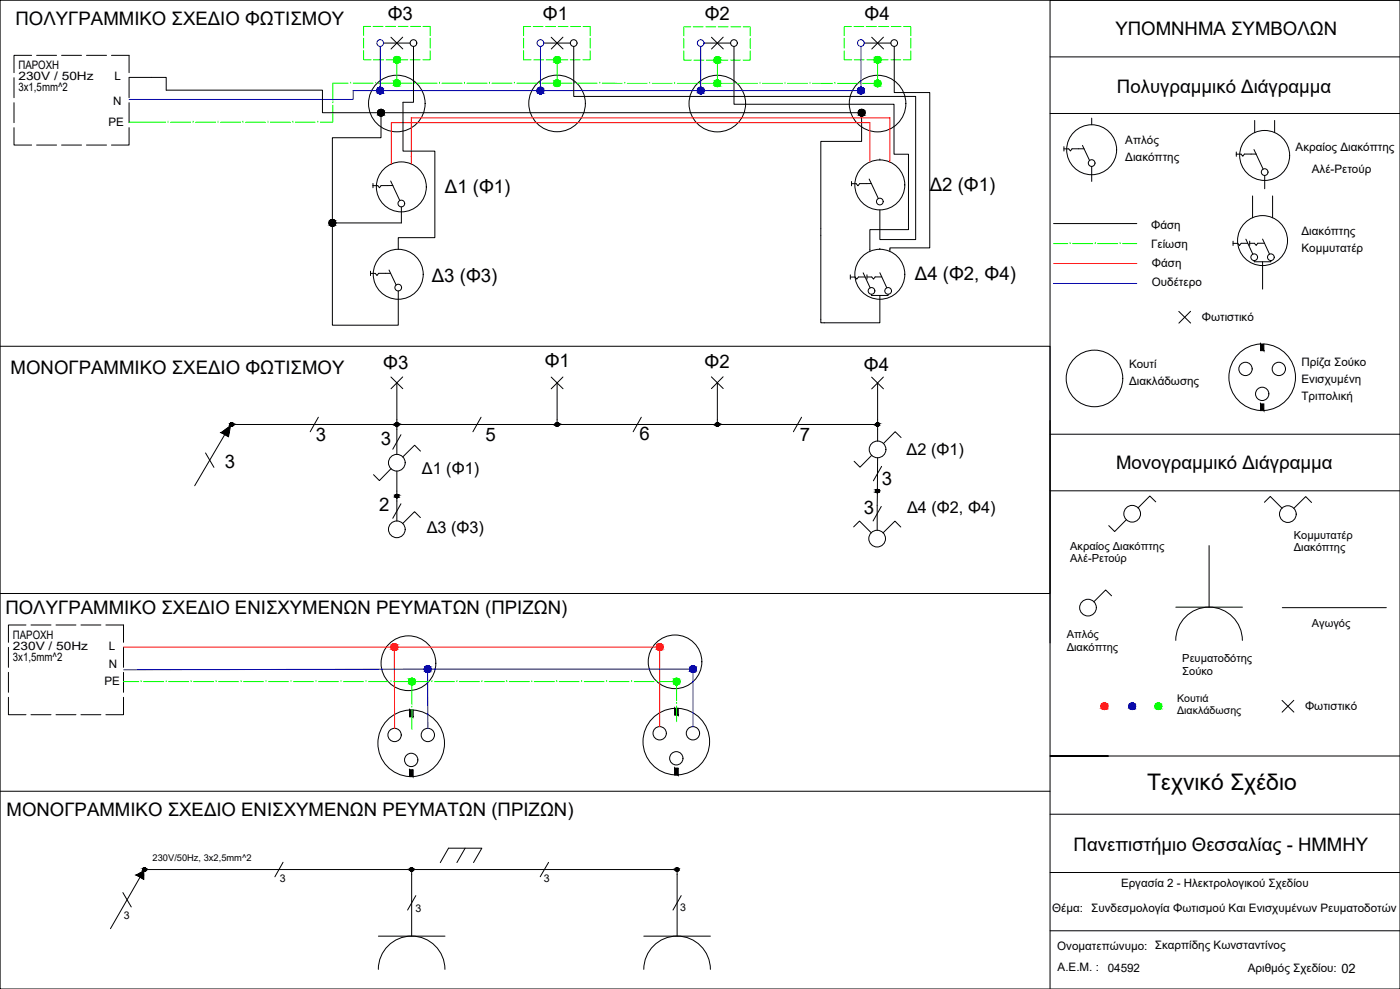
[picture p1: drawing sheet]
<svg xmlns="http://www.w3.org/2000/svg" width="841mm" height="594mm" viewBox="0 0 841 594" stroke-linecap="round" stroke-linejoin="round" font-family="sans-serif">
<!-- layer: 0 -->
<g fill="none" stroke="#000" stroke-width=".6">
<path d="M0 0h841v594h-841zM841 0h-210v594M19 33h-11v11M22 33h12M37 33h12M52 33h12M67 33h11v11M230 26h16M235 22l7 7M242 22l-7 7M248 28v33h-6v30h19v52h-22v7M327 26h16"/>
<path d="M331 22l7 7M338 22l-7 7M345 28v30h205v86h-21v-18M423 26h16M427 22l7 7M434 22l-7 7M441 28v35h96v30h9v45h-23v13M519 26h16M524 22l7 7M531 22l-7 7M537 28v28h22v93h-24v2M631 34h210"/>
<path d="M8 47v12M78 46h22v8h94v14h33M78 47v12M8 77v10h11M8 62v12M78 77v10h-11M78 62v12M229 70v13h-29v49M231 68h285M518 70v15h-25v109h36v-17M631 68h210M656 71v4"/>
<path d="M754 72v8M766 72v8M22 87h12M37 87h12M52 87h12M529 96h.1M639 88v3M650 87l5 9M651 89h-7l-1 2-1-2h-3M656 100v9M743 91v3M753 90l2 3"/>
<path d="M755 93h-7l-1 1-1-1h-3M755 93l4 9M224 110v3M235 109l1 2M236 111h-7l-1 2-1-1h-3M236 111l4 9M512 109v3M522 108l1 2M523 110h-7l-1 2-1-2h-2M523 110l5 9M752 118v13M760 105v8"/>
<path d="M764 118v13M200 136v59h39v-20M241 124v10h-39M633 134h50M529 150h.1M741 145v2M748 144l5 9M750 146h-4l-1 1-1-1h-3M751 145v2M753 157h10M758 144l5 9M758 157v17"/>
<path d="M760 146h-4l-1 1-1-1h-3M223 163v3M234 162l4 9M235 164h-8l-1 1-1-1h-2M511 165v3M519 164l4 9M520 166h-4l-1 2-1-2h-3M521 165v3M524 177h10M529 164l4 9M530 166h-4l-1 2-1-2h-3M708 187l7 7"/>
<path d="M715 187l-7 7M0 208h631v149h-631M757 207a20 20 0 0 0-19 20 20 20 0 0 0 19 20M759 207a20 20 0 0 1 19 20 20 20 0 0 1-19 20M235 226l7 7M238 230v24M242 226l-7 8M331 226l7 8M335 230v24M338 226l-7 8M427 226l7 7M431 230v24"/>
<path d="M434 226l-7 7M524 227l7 7M527 230v24M531 226l-7 8M139 256l-6 4 4 2v-5M140 255h97M191 251l-5 8M238 256v17M239 255h95M289 251l-5 8M336 255h94M385 251l-5 8"/>
<path d="M432 255h94M482 251l-5 8M527 256v9M631 253v133M123 272l6 9M135 261l-18 31M241 261l-5 9M253 271l-4-4-7 7M524 274l-7 7-4-4M541 263l-3-4-7 7M631 261h210M235 282l-7 7-4-4"/>
<path d="M238 283v14M238 299v14M530 280l-5 9M631 295h210M241 303l-5 8M253 311l-4-4-7 7M513 316l3-3 7 7M527 304v15M529 304l-5 9M541 317l-3-4-7 7M677 312l-7 7-4-3M694 301l-3-3-7 7"/>
<path d="M760 302l3-4 7 7M788 302l-4-4-7 7M726 328v37M668 358l-4-4-7 7M16 375h-11v11M19 375h12M34 375h12M49 375h12M64 375h10v11M706 365h40M770 365h63M5 389v12"/>
<path d="M74 389v12M706 385a20 20 0 0 1 20-20 20 20 0 0 1 20 20M5 419v10h11M5 404v12M74 419v10h-10M74 404v12M19 429h12M34 429h12M49 429h12M246 427a20 20 0 0 0-19 19 20 20 0 0 0 19 20M246 426h2v5h-2zM248 427a20 20 0 0 1 19 19 20 20 0 0 1-19 20"/>
<path d="M405 425a20 20 0 0 0-19 20 20 20 0 0 0 19 20M405 426h2v3h-2zM407 425a20 20 0 0 1 19 20 20 20 0 0 1-19 20M770 421l7 7M777 421l-7 7M666 454h-35h210M0 475h631M246 463h2v3h-2zM405 461h2v5h-2zM631 489h210M170 518l-5 9M279 509l-5 9"/>
<path d="M284 518l5-9h-20l-5 9M330 518l-5 9M74 536l5 9M82 526l4-3v5zM84 527l-18 31M88 522h158M247 523v39M248 522h158M250 538l-5 9M407 523v39M409 538l-5 9M631 524h210"/>
<path d="M631 559h210M227 562h40M387 562h40M227 582a20 20 0 0 1 20-20 20 20 0 0 1 20 20M387 582a20 20 0 0 1 20-20 20 20 0 0 1 20 20"/>
<circle cx="248" cy="26" r="2"/>
<circle cx="345" cy="26" r="2"/>
<circle cx="441" cy="26" r="2"/>
<circle cx="537" cy="26" r="2"/>
<circle cx="229" cy="68" r="2"/>
<circle cx="238" cy="62" r="17"/>
<circle cx="335" cy="62" r="17"/>
<circle cx="431" cy="62" r="17"/>
<circle cx="518" cy="68" r="2"/>
<circle cx="527" cy="62" r="17"/>
<circle cx="656" cy="90" r="15"/>
<circle cx="656" cy="98" r="2"/>
<circle cx="760" cy="93" r="15"/>
<circle cx="241" cy="112" r="15"/>
<circle cx="529" cy="111" r="15"/>
<circle cx="760" cy="103" r="2"/>
<circle cx="200" cy="134" r="2"/>
<circle cx="241" cy="122" r="2"/>
<circle cx="529" cy="121" r="2"/>
<circle cx="753" cy="155" r="2"/>
<circle cx="758" cy="145" r="15"/>
<circle cx="763" cy="155" r="2"/>
<circle cx="239" cy="165" r="15"/>
<circle cx="239" cy="173" r="2"/>
<circle cx="524" cy="175" r="2"/>
<circle cx="529" cy="165" r="15"/>
<circle cx="534" cy="175" r="2"/>
<circle cx="657" cy="227" r="17"/>
<circle cx="748" cy="222" r="4"/>
<circle cx="758" cy="237" r="4"/>
<circle cx="768" cy="222" r="4"/>
<circle cx="139" cy="255" r="1"/>
<circle cx="238" cy="255" r="1"/>
<circle cx="335" cy="255" r="1"/>
<circle cx="431" cy="255" r="1"/>
<circle cx="527" cy="255" r="1"/>
<circle cx="238" cy="278" r="5"/>
<circle cx="527" cy="270" r="5"/>
<circle cx="238" cy="298" r="1"/>
<circle cx="527" cy="295" r="1"/>
<circle cx="238" cy="318" r="5"/>
<circle cx="680" cy="309" r="5"/>
<circle cx="774" cy="309" r="5"/>
<circle cx="527" cy="324" r="5"/>
<circle cx="654" cy="365" r="5"/>
<circle cx="245" cy="398" r="16"/>
<circle cx="406" cy="398" r="16"/>
<circle cx="237" cy="441" r="4"/>
<circle cx="247" cy="456" r="4"/>
<circle cx="257" cy="441" r="4"/>
<circle cx="396" cy="440" r="4"/>
<circle cx="406" cy="455" r="4"/>
<circle cx="416" cy="440" r="4"/>
<circle cx="87" cy="522" r="1"/>
<circle cx="247" cy="522" r="1"/>
<circle cx="407" cy="522" r="1"/>
</g>
<g fill="none" stroke="#00f" stroke-width=".6">
<path d="M228 28v24M325 28v24M421 28v24M517 28v24M226 54h-14v6h-134M230 54h93M327 54h92M423 54h92M633 170h50M255 402h-181M257 404v33M259 402h155"/>
<path d="M416 404v33"/>
<circle cx="228" cy="26" r="2"/>
<circle cx="325" cy="26" r="2"/>
<circle cx="421" cy="26" r="2"/>
<circle cx="517" cy="26" r="2"/>
<circle cx="228" cy="54" r="2"/>
<circle cx="325" cy="54" r="2"/>
<circle cx="421" cy="54" r="2"/>
<circle cx="517" cy="54" r="2"/>
<circle cx="257" cy="402" r="2"/>
<circle cx="416" cy="402" r="2"/>
<circle cx="680" cy="424" r="2"/>
</g>
<g fill="none" stroke="#0f0" stroke-width=".6">
<path d="M78 73h14M633 146h8M643 146h.1M644 146h12M658 146h.1M659 146h12M673 146h.1M674 146h9"/>
<circle cx="247" cy="409" r="2"/>
<circle cx="406" cy="409" r="2"/>
<circle cx="696" cy="424" r="2"/>
</g>
<g fill="#000" stroke="#000" stroke-width=".6">
<path d="M228 66h1zM199 132h1zM139 256h1zM238 254h1zM238 256h1zM334 254h1zM334 256h1zM430 254h1zM527 256h1zM238 299h1zM238 297h1zM527 296h1z"/>
<path d="M86 521h1zM247 521h1zM247 523h1zM406 521h1zM406 523h1z"/>
<path d="M228 66h2zM228 66h2z"/>
<path d="M228 70h1zM228 70h1z"/>
<path d="M228 66h2zM228 66h2z"/>
<path d="M228 69h2zM228 69l1 1z"/>
<path d="M228 66h2zM227 66h3z"/>
<path d="M228 69h2zM228 69h2z"/>
<path d="M227 66l4 1zM227 66l4 1z"/>
<path d="M227 69h3zM227 69h3z"/>
<path d="M227 67h4zM227 67h4z"/>
<path d="M227 69h4zM227 69h3z"/>
<path d="M227 67h4zM227 67h4z"/>
<path d="M227 68h4zM227 68l4 1z"/>
<path d="M227 67l4 1zM227 67l4 1z"/>
<path d="M227 68h4zM227 68h4z"/>
<path d="M227 68h4zM227 68h4z"/>
<path d="M517 66h1zM517 66h1z"/>
<path d="M517 66h2zM517 66h2z"/>
<path d="M517 70h1zM517 70h1z"/>
<path d="M517 66h2zM516 66h3z"/>
<path d="M517 69h2zM517 69l1 1z"/>
<path d="M516 66h3zM516 66h3z"/>
<path d="M516 69h3zM516 69h3z"/>
<path d="M516 66l3 1zM516 66l3 1z"/>
<path d="M516 69h3zM516 69h3z"/>
<path d="M516 67h4zM516 67h4z"/>
<path d="M516 69h3zM516 69h3z"/>
<path d="M516 67h4zM516 67h4z"/>
<path d="M516 68h4zM516 68l3 1z"/>
<path d="M516 67l4 1zM516 67l4 1z"/>
<path d="M516 68h4zM516 68h4z"/>
<path d="M516 68h4zM516 68h4z"/>
<path d="M199 132h2zM199 132h2z"/>
<path d="M199 136h1zM199 136h1z"/>
<path d="M199 132h2zM198 132h3z"/>
<path d="M199 136h2zM199 136h1z"/>
<path d="M198 132l3 1zM198 133h3z"/>
<path d="M198 135h3zM198 135l3 1z"/>
<path d="M198 133h3zM198 133h3z"/>
<path d="M198 135h3zM198 135h3z"/>
<path d="M198 133h4zM198 133h4z"/>
<path d="M198 135h3zM198 135h3z"/>
<path d="M198 133l4 1zM198 133l4 1z"/>
<path d="M198 135h4zM198 135h3z"/>
<path d="M198 134h4zM198 134h4z"/>
<path d="M198 134h4zM198 134h4z"/>
<path d="M198 134h4zM198 134l4 1z"/>
<path d="M757 207l2 4v-4zM757 207l2 4h-2z"/>
<path d="M133 260l6-4-1 4zM133 260l4 2 1-2z"/>
<path d="M139 254h1zM139 254h1z"/>
<path d="M139 254h1zM139 254h1z"/>
<path d="M139 254h1zM139 254h1z"/>
<path d="M139 256h1zM139 256h1z"/>
<path d="M139 254h1zM139 254h1z"/>
<path d="M139 256h1zM139 256h1z"/>
<path d="M139 254h1zM138 254h2z"/>
<path d="M139 256h1zM139 256h1z"/>
<path d="M138 254h2zM138 254h2z"/>
<path d="M138 256h2zM138 256h2z"/>
<path d="M138 254h2zM138 254h2z"/>
<path d="M138 256h2zM138 256h2z"/>
<path d="M138 254l2 1zM138 254l2 1z"/>
<path d="M138 256h2zM138 256h2z"/>
<path d="M138 255h2zM138 255h2z"/>
<path d="M138 255h2zM138 255l2 1z"/>
<path d="M138 255h2zM138 255h2z"/>
<path d="M138 255h2zM138 255h2z"/>
<path d="M138 255h2zM138 255h2z"/>
<path d="M138 255h2zM138 255h2z"/>
<path d="M138 255h2zM138 255h2z"/>
<path d="M138 255h2zM138 255h2z"/>
<path d="M138 255h2zM138 255h2z"/>
<path d="M138 255h2zM138 255h2z"/>
<path d="M138 255h2zM138 255h2z"/>
<path d="M238 254h1zM238 254h1z"/>
<path d="M238 254h1zM238 254h1z"/>
<path d="M238 256h1zM238 256h1z"/>
<path d="M238 254h1zM238 254h1z"/>
<path d="M238 256h1zM238 256h1z"/>
<path d="M238 254h1zM238 254h1z"/>
<path d="M238 256h1zM238 256h1z"/>
<path d="M238 254h1zM238 254h1z"/>
<path d="M238 256h1zM238 256h1z"/>
<path d="M238 254h1zM238 254h1z"/>
<path d="M238 256h1zM238 256h1z"/>
<path d="M238 254h1zM238 254h1z"/>
<path d="M238 256h1zM238 256h1z"/>
<path d="M238 254h1zM238 254h1z"/>
<path d="M238 256h1zM238 256h1z"/>
<path d="M238 254l1 1zM238 254l1 1z"/>
<path d="M238 256h1zM238 256h1z"/>
<path d="M238 255h1zM238 255h1z"/>
<path d="M238 255h1zM238 255l1 1z"/>
<path d="M237 255h2zM237 255h2z"/>
<path d="M237 255h2zM237 255h2z"/>
<path d="M237 255h2zM237 255h2z"/>
<path d="M237 255h2zM237 255h2z"/>
<path d="M237 255h2zM237 255h2z"/>
<path d="M237 255h2zM237 255h2z"/>
<path d="M237 255h2zM237 255h2z"/>
<path d="M237 255h2zM237 255h2z"/>
<path d="M237 255h2zM237 255h2z"/>
<path d="M334 254h1zM334 254h1z"/>
<path d="M334 254h1zM334 254h1z"/>
<path d="M334 256h1zM334 256h1z"/>
<path d="M334 254h1zM334 254h1z"/>
<path d="M334 256h1zM334 256h1z"/>
<path d="M334 254h1zM334 254h1z"/>
<path d="M334 256h1zM334 256h1z"/>
<path d="M334 254h1zM334 254h1z"/>
<path d="M334 256h1zM334 256h1z"/>
<path d="M334 254h1zM334 254h1z"/>
<path d="M334 256h1zM334 256h1z"/>
<path d="M334 254h1zM334 254h1z"/>
<path d="M334 256h1zM334 256h1z"/>
<path d="M334 254h2zM334 254h2z"/>
<path d="M334 256h1zM334 256h1z"/>
<path d="M334 254l2 1zM334 254l2 1z"/>
<path d="M334 256h2zM334 256h1z"/>
<path d="M334 255h2zM334 255h2z"/>
<path d="M334 255h2zM334 255l2 1z"/>
<path d="M334 255h2zM334 255h2z"/>
<path d="M334 255h2zM334 255h2z"/>
<path d="M334 255h2zM334 255h2z"/>
<path d="M334 255h2zM334 255h2z"/>
<path d="M334 255h2zM334 255h2z"/>
<path d="M334 255h2zM334 255h2z"/>
<path d="M334 255h2zM334 255h2z"/>
<path d="M334 255h2zM334 255h2z"/>
<path d="M334 255h2zM334 255h2z"/>
<path d="M430 254h1zM430 254h1z"/>
<path d="M430 256h1zM430 256h1z"/>
<path d="M430 254h2zM430 254h2z"/>
<path d="M430 256h1zM430 256h1z"/>
<path d="M430 254h2zM430 254h2z"/>
<path d="M430 256h2zM430 256h1z"/>
<path d="M430 254h2zM430 254h2z"/>
<path d="M430 256h2zM430 256h2z"/>
<path d="M430 254h2zM430 254h2z"/>
<path d="M430 256h2zM430 256h2z"/>
<path d="M430 254l2 1zM430 254l2 1z"/>
<path d="M430 256h2zM430 256h2z"/>
<path d="M430 255h2zM430 255h2z"/>
<path d="M430 255h2zM430 255l2 1z"/>
<path d="M430 255h2zM430 255h2z"/>
<path d="M430 255h2zM430 255h2z"/>
<path d="M430 255h2zM430 255h2z"/>
<path d="M430 255h2zM430 255h2z"/>
<path d="M430 255h2zM430 255h2z"/>
<path d="M430 255h2zM430 255h2z"/>
<path d="M430 255h2zM430 255h2z"/>
<path d="M430 255h2zM430 255h2z"/>
<path d="M430 255h2zM430 255h2z"/>
<path d="M527 254h1zM527 254h1z"/>
<path d="M527 254h1zM527 254h1z"/>
<path d="M527 254h1zM527 254h1z"/>
<path d="M527 256h1zM527 256h1z"/>
<path d="M527 254h1zM527 254h1z"/>
<path d="M527 256h1zM527 256h1z"/>
<path d="M527 254h1zM527 254h1z"/>
<path d="M527 256h1zM527 256h1z"/>
<path d="M527 254h1zM527 254h1z"/>
<path d="M527 256h1zM527 256h1z"/>
<path d="M526 254h2zM526 254h2z"/>
<path d="M526 256h2zM526 256h2z"/>
<path d="M526 254h2zM526 254h2z"/>
<path d="M526 256h2zM526 256h2z"/>
<path d="M526 254l2 1zM526 254l2 1z"/>
<path d="M526 256h2zM526 256h2z"/>
<path d="M526 255h2zM526 255h2z"/>
<path d="M526 255h2zM526 255l2 1z"/>
<path d="M526 255h2zM526 255h2z"/>
<path d="M526 255h2zM526 255h2z"/>
<path d="M526 255h2zM526 255h2z"/>
<path d="M526 255h2zM526 255h2z"/>
<path d="M526 255h2zM526 255h2z"/>
<path d="M526 255h2zM526 255h2z"/>
<path d="M526 255h2zM526 255h2z"/>
<path d="M526 255h2zM526 255h2z"/>
<path d="M526 255h2zM526 255h2z"/>
<path d="M757 243l2 4v-4zM757 243l2 4h-2z"/>
<path d="M238 297h1zM238 297h1z"/>
<path d="M238 297h1zM238 297h1z"/>
<path d="M238 299h1zM238 299h1z"/>
<path d="M238 297h1zM238 297h1z"/>
<path d="M238 299h1zM238 299h1z"/>
<path d="M238 297h1zM238 297h1z"/>
<path d="M238 299h1zM238 299h1z"/>
<path d="M238 297h1zM238 297h1z"/>
<path d="M238 299h1zM238 299h1z"/>
<path d="M238 297h1zM238 297h1z"/>
<path d="M238 299h1zM238 299h1z"/>
<path d="M238 297h1zM238 297h1z"/>
<path d="M238 299h1zM238 299h1z"/>
<path d="M238 297h1zM238 297h1z"/>
<path d="M238 299h1zM238 299h1z"/>
<path d="M238 297l1 1zM238 297l1 1z"/>
<path d="M238 299h1zM238 299h1z"/>
<path d="M238 298h1zM238 298h1z"/>
<path d="M238 298h1zM238 298l1 1z"/>
<path d="M237 298h2zM237 298h2z"/>
<path d="M237 298h2zM237 298h2z"/>
<path d="M237 298h2zM237 298h2z"/>
<path d="M237 298h2zM237 298h2z"/>
<path d="M237 298h2zM237 298h2z"/>
<path d="M237 298h2zM237 298h2z"/>
<path d="M237 298h2zM237 298h2z"/>
<path d="M237 298h2zM237 298h2z"/>
<path d="M237 298h2zM237 298h2z"/>
<path d="M527 294h1zM527 294h1z"/>
<path d="M527 294h1zM527 294h1z"/>
<path d="M527 294h1zM527 294h1z"/>
<path d="M527 296h1zM527 296h1z"/>
<path d="M527 294h1zM526 294h2z"/>
<path d="M527 296h1zM527 296h1z"/>
<path d="M526 294h2zM526 294h2z"/>
<path d="M526 296h2zM526 296h2z"/>
<path d="M526 294h2zM526 294h2z"/>
<path d="M526 296h2zM526 296h2z"/>
<path d="M526 294h2zM526 294h2z"/>
<path d="M526 296h2zM526 296h2z"/>
<path d="M526 294h2zM526 294h2z"/>
<path d="M526 296h2zM526 296h2z"/>
<path d="M526 294l2 1zM526 294l2 1z"/>
<path d="M526 295h2zM526 295l2 1z"/>
<path d="M526 295h2zM526 295h2z"/>
<path d="M526 295h2zM526 295h2z"/>
<path d="M526 295h2zM526 295h2z"/>
<path d="M526 295h2zM526 295h2z"/>
<path d="M526 295h2zM526 295h2z"/>
<path d="M526 295h2zM526 295h2z"/>
<path d="M526 295h2zM526 295h2z"/>
<path d="M526 295h2zM526 295h2z"/>
<path d="M526 295h2zM526 295h2z"/>
<path d="M246 426l2 5v-5zM246 426l2 5h-2z"/>
<path d="M405 426l2 3v-3zM405 426l2 3h-2z"/>
<path d="M246 463l2 3v-3zM246 463l2 3h-2z"/>
<path d="M405 461l2 5v-5zM405 461l2 5h-2z"/>
<path d="M82 526l4-3v3zM82 526l4 2v-2z"/>
<path d="M86 521l1 1zM86 522h1z"/>
<path d="M86 523h1zM86 523h1z"/>
<path d="M86 522h2zM86 522h2z"/>
<path d="M86 523h1zM86 523h1z"/>
<path d="M86 522h2zM86 522h2z"/>
<path d="M86 523h2zM86 523h1z"/>
<path d="M86 522h2zM86 522h2z"/>
<path d="M86 523h2zM86 523h2z"/>
<path d="M86 522h2zM86 522h2z"/>
<path d="M86 523h2zM86 523h2z"/>
<path d="M86 522h2zM86 522h2z"/>
<path d="M86 522h2zM86 522h2z"/>
<path d="M86 522h2zM86 522l2 1z"/>
<path d="M247 521h1zM247 521h1z"/>
<path d="M247 521l1 1zM247 522h1z"/>
<path d="M247 523h1zM247 523h1z"/>
<path d="M247 522h1zM247 522h1z"/>
<path d="M247 523h1zM247 523h1z"/>
<path d="M247 522h1zM247 522h1z"/>
<path d="M247 523h1zM247 523h1z"/>
<path d="M246 522h2zM246 522h2z"/>
<path d="M246 523h2zM246 523h2z"/>
<path d="M246 522h2zM246 522h2z"/>
<path d="M246 523h2zM246 523h2z"/>
<path d="M246 522h2zM246 522h2z"/>
<path d="M246 522h2zM246 522h2z"/>
<path d="M246 522h2zM246 522l2 1z"/>
<path d="M406 521h1zM406 521h1z"/>
<path d="M406 521l1 1zM406 522h1z"/>
<path d="M406 523h1zM406 523h1z"/>
<path d="M406 522h1zM406 522h1z"/>
<path d="M406 523h1zM406 523h1z"/>
<path d="M406 522h2zM406 522h2z"/>
<path d="M406 523h1zM406 523h1z"/>
<path d="M406 522h2zM406 522h2z"/>
<path d="M406 523h2zM406 523h1z"/>
<path d="M406 522h2zM406 522h2z"/>
<path d="M406 523h2zM406 523h2z"/>
<path d="M406 522h2zM406 522h2z"/>
<path d="M406 522h2zM406 522h2z"/>
<path d="M406 522h2zM406 522l2 1z"/>
</g>
<!-- layer: Layer1 -->
<g fill="none" stroke="#0f0" stroke-width=".6">
<path d="M238 38v10M335 38v10M431 38v10M527 38v10M209 50h-9v10M211 50h.1M212 50h12M226 50h.1M227 50h9M240 50h8M249 50h.1M251 50h12"/>
<path d="M264 50h.1M266 50h12M279 50h.1M281 50h12M294 50h.1M296 50h12M309 50h.1M311 50h12M324 50h.1M326 50h7M337 50h7M345 50h.1"/>
<path d="M347 50h12M360 50h.1M362 50h12M375 50h.1M377 50h12M390 50h.1M392 50h12M405 50h.1M407 50h12M420 50h.1M422 50h7M433 50h7"/>
<path d="M442 50h.1M443 50h12M457 50h.1M458 50h12M472 50h.1M473 50h12M487 50h.1M488 50h12M502 50h.1M503 50h12M517 50h.1M518 50h7"/>
<path d="M92 73h7M101 73h.1M102 73h12M116 73h.1M117 73h12M131 73h.1M132 73h12M146 73h.1M147 73h12M161 73h.1M162 73h12M176 73h.1"/>
<path d="M177 73h12M191 73h.1M200 63v10h-8M200 62h.1M74 409h9M85 409h.1M86 409h12M100 409h.1M101 409h12M115 409h.1M116 409h12M130 409h.1"/>
<path d="M131 409h12M145 409h.1M146 409h12M160 409h.1M161 409h12M175 409h.1M176 409h12M190 409h.1M191 409h12M205 409h.1M206 409h12M220 409h.1"/>
<path d="M221 409h12M235 409h.1M236 409h9M247 411v12M249 409h9M259 409h.1M261 409h12M274 409h.1M276 409h12M289 409h.1M291 409h12M304 409h.1"/>
<path d="M306 409h12M319 409h.1M321 409h12M334 409h.1M336 409h12M349 409h.1M351 409h12M364 409h.1M366 409h12M379 409h.1M381 409h12M394 409h.1"/>
<path d="M396 409h8M406 411v10M247 425h.1M247 426v12M406 422h.1M406 424v10"/>
<circle cx="238" cy="50" r="2"/>
<circle cx="335" cy="50" r="2"/>
<circle cx="431" cy="50" r="2"/>
<circle cx="527" cy="50" r="2"/>
</g>
<!-- layer: 22 -->
<g fill="none" stroke="#0f0" stroke-width=".6">
<path d="M223 16h-5v5M224 16h6M232 16h6M239 16h6M247 16h6M254 16h4v5M319 16h-4v5M320 16h6M328 16h6M335 16h6M343 16h6M350 16h5v5"/>
<path d="M415 16h-4v6M416 16h6M424 16h6M431 16h6M439 16h6M446 16h5v6M511 16h-4v5M513 16h6M520 16h6M528 16h6M535 16h6M543 16h4v5"/>
<path d="M218 30v6h5M218 23v6M224 36h6M232 36h4M240 36h5M246 36h6M258 30v6h-4M258 23v6M315 30v6h4M315 23v6M321 36h6M328 36h5"/>
<path d="M337 36h4M343 36h6M355 30v6h-5M355 23v6M411 31v5h4M411 23v6M417 36h6M424 36h5M433 36h4M439 36h6M451 31v5h-5M451 23v6"/>
<path d="M507 30v6h5M507 23v6M513 36h6M521 36h4M529 36h5M535 36h6M547 30v6h-4M547 23v6"/>
<circle cx="238" cy="36" r="2"/>
<circle cx="335" cy="36" r="2"/>
<circle cx="431" cy="36" r="2"/>
<circle cx="527" cy="36" r="2"/>
</g>
<!-- layer: 0 -->
<g fill="#0f0" stroke="#0f0" stroke-width=".6">
<path d="M334 34h1z"/>
<path d="M430 34h1z"/>
<path d="M527 38h1z"/>
<path d="M430 48h1z"/>
<path d="M527 52h1z"/>
<path d="M695 422h1z"/>
<path d="M238 34h1zM238 34h1z"/>
<path d="M527 34h1zM527 34h1z"/>
<path d="M238 34h1zM238 34h1z"/>
<path d="M527 34h1zM526 34h2z"/>
<path d="M334 34h2zM334 34h2z"/>
<path d="M430 34h2zM430 34h2z"/>
<path d="M238 34h2zM237 34h3z"/>
<path d="M526 34h2zM526 34h2z"/>
<path d="M334 34h2zM333 34h3z"/>
<path d="M430 34h2zM430 34h2z"/>
<path d="M237 34l3 1zM237 35h3z"/>
<path d="M526 34l3 1zM526 34l3 1z"/>
<path d="M333 34l3 1zM333 35h3z"/>
<path d="M430 34l2 1zM429 35h3z"/>
<path d="M237 35h3zM237 35h3z"/>
<path d="M526 35h3zM526 35h3z"/>
<path d="M333 35h3zM333 35h3z"/>
<path d="M429 35h4zM429 35h4z"/>
<path d="M237 35h3zM237 35h3z"/>
<path d="M525 35h4zM525 35h4z"/>
<path d="M333 35h4zM333 35h4z"/>
<path d="M429 35h4zM429 35h4z"/>
<path d="M237 35l3 1zM237 35l3 1z"/>
<path d="M525 35l4 1zM525 35l4 1z"/>
<path d="M333 35l4 1zM333 35l4 1z"/>
<path d="M429 35l4 1zM429 35l4 1z"/>
<path d="M236 36h4zM236 36h4z"/>
<path d="M525 36h4zM525 36h4z"/>
<path d="M333 36h4zM333 36h4z"/>
<path d="M429 36h4zM429 36h4z"/>
<path d="M236 36h4zM236 36h4z"/>
<path d="M525 36h4zM525 36h4z"/>
<path d="M333 36h4zM333 36h4z"/>
<path d="M429 36h4zM429 36h4z"/>
<path d="M236 36h4zM236 36l4 1z"/>
<path d="M525 36h4zM525 36l4 1z"/>
<path d="M333 36h4zM333 36l4 1z"/>
<path d="M429 36h4zM429 36l4 1z"/>
<path d="M237 37h3zM237 37h3z"/>
<path d="M525 37h4zM525 37h4z"/>
<path d="M333 37h4zM333 37h3z"/>
<path d="M429 37h4zM429 37h4z"/>
<path d="M237 37h3zM237 37h3z"/>
<path d="M525 37h4zM525 37h4z"/>
<path d="M333 37h3zM333 37h3z"/>
<path d="M429 37h4zM429 37h3z"/>
<path d="M237 37h3zM237 37h3z"/>
<path d="M526 37h3zM526 37l2 1z"/>
<path d="M333 37h3zM333 37l3 1z"/>
<path d="M429 37h3zM429 37l3 1z"/>
<path d="M237 37h3zM237 37l2 1z"/>
<path d="M526 38h2zM526 38h2z"/>
<path d="M333 38h3zM333 38h3z"/>
<path d="M238 38h1zM238 38h1z"/>
<path d="M526 38h2zM526 38h2z"/>
<path d="M430 38h2zM430 38h2z"/>
<path d="M334 38h2zM334 38h1z"/>
<path d="M238 38h1zM238 38h1z"/>
<path d="M334 38h1zM334 38h1z"/>
<path d="M430 38h2zM430 38h1z"/>
<path d="M430 38h1zM430 38h1z"/>
<path d="M238 48h1zM238 48h1z"/>
<path d="M334 48h1zM334 48h1z"/>
<path d="M527 48h1zM527 48h1z"/>
<path d="M238 48h1zM238 48h1z"/>
<path d="M334 48h2zM334 48h2z"/>
<path d="M430 48h2zM430 48h2z"/>
<path d="M527 48h1zM526 48h2z"/>
<path d="M238 48h2zM237 48h3z"/>
<path d="M334 48h2zM333 48h3z"/>
<path d="M430 48h2zM430 48h2z"/>
<path d="M526 48h2zM526 48h2z"/>
<path d="M237 48l3 1zM237 49h3z"/>
<path d="M333 48l3 1zM333 49h3z"/>
<path d="M430 48l2 1zM429 49h3z"/>
<path d="M526 48l3 1zM526 48l3 1z"/>
<path d="M237 49h3zM237 49h3z"/>
<path d="M333 49h3zM333 49h3z"/>
<path d="M429 49h4zM429 49h4z"/>
<path d="M526 49h3zM526 49h3z"/>
<path d="M237 49h3zM237 49h3z"/>
<path d="M333 49h4zM333 49h4z"/>
<path d="M429 49h4zM429 49h4z"/>
<path d="M525 49h4zM525 49h4z"/>
<path d="M237 49l3 1zM237 49l3 1z"/>
<path d="M333 49l4 1zM333 49l4 1h-4z"/>
<path d="M429 49l4 1zM429 49l4 1z"/>
<path d="M525 49l4 1zM525 49l4 1z"/>
<path d="M236 50h4zM236 50h4z"/>
<path d="M333 50h4zM333 50h4z"/>
<path d="M429 50h4zM429 50h4z"/>
<path d="M525 50h4zM525 50h4z"/>
<path d="M236 50h4zM236 50h4z"/>
<path d="M333 50h4zM333 50h4z"/>
<path d="M429 50h4zM429 50h4z"/>
<path d="M525 50h4zM525 50h4z"/>
<path d="M236 50h4zM236 50l4 1z"/>
<path d="M333 50h4zM333 50l4 1z"/>
<path d="M429 50h4zM429 50l4 1z"/>
<path d="M525 50h4zM525 50l4 1z"/>
<path d="M237 51h3zM237 51h3z"/>
<path d="M333 51h4zM333 51h3z"/>
<path d="M429 51h4zM429 51h4z"/>
<path d="M525 51h4zM525 51h4z"/>
<path d="M237 51h3zM237 51h3z"/>
<path d="M333 51h3zM333 51h3z"/>
<path d="M429 51h4zM429 51h3z"/>
<path d="M525 51h4zM525 51h4z"/>
<path d="M237 51h3zM237 51l3 1z"/>
<path d="M333 51h3zM333 51l3 1z"/>
<path d="M429 51h3zM429 51l3 1z"/>
<path d="M526 51h3zM526 51l2 1z"/>
<path d="M237 52h3zM237 52h2z"/>
<path d="M333 52h3zM333 52h3z"/>
<path d="M430 52h2zM430 52h2z"/>
<path d="M526 52h2zM526 52h2z"/>
<path d="M238 52h1zM238 52h1z"/>
<path d="M334 52h2zM334 52h1z"/>
<path d="M430 52h2zM430 52h1z"/>
<path d="M238 52h1zM238 52h1z"/>
<path d="M526 52h2zM526 52h2z"/>
<path d="M334 52h1zM334 52h1z"/>
<path d="M430 52h1zM430 52h1z"/>
<path d="M695 422h2zM695 422h2z"/>
<path d="M695 422l2 1zM695 423h2z"/>
<path d="M695 423h2zM694 423h3z"/>
<path d="M694 423h4zM694 423h4z"/>
<path d="M694 423l4 1zM694 423l4 1z"/>
<path d="M694 424h4zM694 424h4z"/>
<path d="M694 424h4zM694 424h4z"/>
<path d="M694 424l4 1zM694 424l4 1z"/>
<path d="M694 425h4zM694 425h4z"/>
<path d="M694 425h4zM694 425h4z"/>
<path d="M694 425h4zM694 425l3 1z"/>
<path d="M694 426h3zM694 426h3z"/>
<path d="M695 426h2zM695 426h2z"/>
<path d="M695 426h2zM695 426h1z"/>
<path d="M695 426h1zM695 426h1z"/>
</g>
<g fill="#00f" stroke="#00f" stroke-width=".6">
<path d="M420 52h1z"/>
<path d="M517 56h1z"/>
<path d="M256 400h1z"/>
<path d="M680 426h1z"/>
<path d="M517 52h1zM517 52h1z"/>
<path d="M324 52h1zM324 52h1z"/>
<path d="M228 52h1zM228 52h1z"/>
<path d="M517 52l1 1zM516 53h2z"/>
<path d="M420 52l2 1zM420 53h2z"/>
<path d="M324 52l2 1zM324 53h2z"/>
<path d="M228 52l1 1zM228 53h1z"/>
<path d="M516 53h2zM516 53h2z"/>
<path d="M420 53h2zM420 53h2z"/>
<path d="M324 53h2zM323 53h3z"/>
<path d="M228 53h2zM227 53h3z"/>
<path d="M516 53h3zM516 53h3z"/>
<path d="M420 53h2zM420 53h2z"/>
<path d="M323 53h3zM323 53h3z"/>
<path d="M227 53h3zM227 53h3z"/>
<path d="M516 53h3zM516 53h3z"/>
<path d="M419 53h4zM419 53h4z"/>
<path d="M323 53h3zM323 53h3z"/>
<path d="M227 53h3zM227 53h3z"/>
<path d="M515 53l4 1zM515 53l4 1z"/>
<path d="M419 53l4 1zM419 53l4 1z"/>
<path d="M323 53l4 1zM323 53l4 1z"/>
<path d="M227 53l3 1zM227 53l3 1z"/>
<path d="M515 54h4zM515 54h4z"/>
<path d="M419 54h4zM419 54h4z"/>
<path d="M323 54h4zM323 54h4z"/>
<path d="M227 54h3zM227 54h3z"/>
<path d="M515 54h4zM515 54h4z"/>
<path d="M419 54h4zM419 54h4z"/>
<path d="M323 54h4zM323 54h4z"/>
<path d="M226 54h4zM226 54h4z"/>
<path d="M515 54h4zM515 54l4 1z"/>
<path d="M419 54h4zM419 54l4 1z"/>
<path d="M323 54h4zM323 54l4 1z"/>
<path d="M226 54h4zM226 54l4 1z"/>
<path d="M515 55h4zM515 55h4z"/>
<path d="M419 55h4zM419 55h4z"/>
<path d="M323 55h4zM323 55h4z"/>
<path d="M226 55h4zM226 55h4z"/>
<path d="M515 55h4zM515 55h4z"/>
<path d="M419 55h4zM419 55h4z"/>
<path d="M323 55h4zM323 55h3z"/>
<path d="M227 55h3zM227 55h3z"/>
<path d="M515 55h4zM515 55l4 1z"/>
<path d="M419 55h4zM419 55l3 1z"/>
<path d="M323 55h3zM323 55l3 1z"/>
<path d="M227 55h3zM227 55l3 1z"/>
<path d="M516 56h3zM516 56h2z"/>
<path d="M419 56h3zM419 56h3z"/>
<path d="M323 56h3zM323 56h3z"/>
<path d="M227 56h3zM227 56h3z"/>
<path d="M516 56h2zM516 56h2z"/>
<path d="M420 56h2zM420 56h2z"/>
<path d="M323 56h3zM323 56h3z"/>
<path d="M227 56h3zM227 56h2z"/>
<path d="M516 56h2zM516 56h2z"/>
<path d="M420 56h2zM420 56h1z"/>
<path d="M324 56h2zM324 56h1z"/>
<path d="M228 56h1zM228 56h1z"/>
<path d="M420 56h1zM420 56h1z"/>
<path d="M324 56h1zM324 56h1z"/>
<path d="M228 56h1zM228 56h1z"/>
<path d="M416 400h1zM416 400h1z"/>
<path d="M416 400h1zM415 400h2z"/>
<path d="M256 400h2zM256 400h2z"/>
<path d="M415 400h3zM415 400h3z"/>
<path d="M256 400h2zM256 400h2z"/>
<path d="M415 400l3 1zM415 401h3z"/>
<path d="M256 400l2 1zM255 401h3z"/>
<path d="M415 401h3zM415 401h3z"/>
<path d="M255 401h4zM255 401h4z"/>
<path d="M415 401h3zM415 401h3z"/>
<path d="M255 401h4zM255 401h4z"/>
<path d="M414 401l4 1zM414 401l4 1z"/>
<path d="M255 401l4 1zM255 401l4 1z"/>
<path d="M414 402h4zM414 402h4z"/>
<path d="M255 402h4zM255 402h4z"/>
<path d="M414 402h4zM414 402h4z"/>
<path d="M255 402h4zM255 402h4z"/>
<path d="M414 402h4zM414 402l4 1z"/>
<path d="M255 402h4zM255 402l4 1z"/>
<path d="M414 403h4zM414 403h4z"/>
<path d="M255 403h4zM255 403h4z"/>
<path d="M415 403h3zM415 403h3z"/>
<path d="M255 403h4zM255 403h3z"/>
<path d="M415 403h3zM415 403h3z"/>
<path d="M255 403h3zM255 403h3z"/>
<path d="M415 403h3zM415 403l2 1z"/>
<path d="M256 403h2zM256 403l2 1z"/>
<path d="M415 404h2zM415 404h2z"/>
<path d="M256 404h2zM256 404h1z"/>
<path d="M416 404h1zM416 404h1z"/>
<path d="M256 404h1zM256 404h1z"/>
<path d="M680 422h1zM680 422h1z"/>
<path d="M680 422h1zM679 422h2z"/>
<path d="M679 422l2 1zM679 423h2z"/>
<path d="M679 423h3zM679 423h3z"/>
<path d="M679 423h3zM679 423h3z"/>
<path d="M678 423l4 1zM678 423l4 1z"/>
<path d="M678 424h4zM678 424h4z"/>
<path d="M678 424h4zM678 424h4z"/>
<path d="M678 424h4zM678 424l4 1z"/>
<path d="M678 425h4zM678 425h4z"/>
<path d="M678 425h4zM678 425h4z"/>
<path d="M678 425h4zM678 425l4 1z"/>
<path d="M679 426h3zM679 426h2z"/>
<path d="M679 426h2zM679 426h2z"/>
<path d="M679 426h2zM679 426h2z"/>
</g>
<g fill="none" stroke="#f00" stroke-width=".6">
<path d="M523 97v-23h-288v25M534 97l1-26h-288v28M633 158h50M74 389h161M237 391v46M239 389h155M396 391v46"/>
<circle cx="237" cy="389" r="2"/>
<circle cx="396" cy="389" r="2"/>
<circle cx="663" cy="424" r="2"/>
</g>
<g fill="#f00" stroke="#f00" stroke-width=".6">
<path d="M236 387h1z"/>
<path d="M396 391h1z"/>
<path d="M396 387h1zM396 387h1z"/>
<path d="M396 387h1zM395 387h2z"/>
<path d="M236 387h2zM236 387h2z"/>
<path d="M395 387h2zM395 387h2z"/>
<path d="M236 387h2zM236 387h2z"/>
<path d="M395 387h3zM395 387h3z"/>
<path d="M236 387h2zM236 387h2z"/>
<path d="M395 387l3 1zM395 387l3 1z"/>
<path d="M235 387l4 1zM235 387l4 1z"/>
<path d="M395 388h3zM395 388h3z"/>
<path d="M235 388h4zM235 388h4z"/>
<path d="M394 388h4zM394 388h4z"/>
<path d="M235 388h4zM235 388h4z"/>
<path d="M394 388l4 1zM394 388l4 1z"/>
<path d="M235 388l4 1zM235 388l4 1z"/>
<path d="M394 389h4zM394 389h4z"/>
<path d="M235 389h4zM235 389h4z"/>
<path d="M394 389h4zM394 389h4z"/>
<path d="M235 389h4zM235 389h4z"/>
<path d="M394 389h4zM394 389l4 1z"/>
<path d="M235 389h4zM235 389l4 1z"/>
<path d="M395 390h3zM395 390h3z"/>
<path d="M235 390h4zM235 390h3z"/>
<path d="M395 390h3zM395 390h2z"/>
<path d="M235 390h3zM235 390h3z"/>
<path d="M395 390h2zM395 390h2z"/>
<path d="M236 390h2zM236 390h2z"/>
<path d="M395 390h2zM395 390l2 1z"/>
<path d="M236 390h2zM236 390l1 1z"/>
<path d="M236 391h1zM236 391h1z"/>
<path d="M663 422h1zM663 422h1z"/>
<path d="M663 422h1zM663 422h1z"/>
<path d="M663 422l2 1zM662 423h3z"/>
<path d="M662 423h3zM662 423h3z"/>
<path d="M662 423h3zM662 423h3z"/>
<path d="M662 423l3 1zM662 423l3 1z"/>
<path d="M662 424h3zM662 424h3z"/>
<path d="M661 424h4zM661 424h4z"/>
<path d="M661 424h4zM661 424l4 1z"/>
<path d="M661 425h4zM661 425h4z"/>
<path d="M662 425h3zM662 425h3z"/>
<path d="M662 425h3zM662 425l3 1z"/>
<path d="M662 426h3zM662 426h3z"/>
<path d="M662 426h3zM662 426h2z"/>
<path d="M663 426h1zM663 426h1z"/>
<path d="M663 426h1zM663 426h1z"/>
</g>
<!-- layer: Layer1 -->
<g fill="#0f0" stroke="#0f0" stroke-width=".6">
<path d="M406 407l1 1zM406 408h1z"/>
<path d="M247 407l1 1zM247 408h1z"/>
<path d="M406 408h1zM406 408h1z"/>
<path d="M247 408h1zM247 408h1z"/>
<path d="M406 408h2zM405 408h3z"/>
<path d="M247 408h2zM246 408h3z"/>
<path d="M405 408h3zM405 408h3z"/>
<path d="M246 408h3zM246 408h3z"/>
<path d="M405 408h3zM405 408h3z"/>
<path d="M246 408h3zM246 408h3z"/>
<path d="M405 408l3 1zM405 408l3 1z"/>
<path d="M246 408l3 1zM246 408l3 1z"/>
<path d="M405 409h3zM405 409h3h-4z"/>
<path d="M246 409h3zM246 409h3z"/>
<path d="M404 409h4zM404 409h4z"/>
<path d="M246 409h3zM246 409h3z"/>
<path d="M404 409h4zM404 409l4 1z"/>
<path d="M245 409l4 1zM245 409l4 1z"/>
<path d="M404 410h4zM404 410h4z"/>
<path d="M246 410h3zM246 410h3z"/>
<path d="M405 410h3zM405 410h3z"/>
<path d="M246 410h3zM246 410h3z"/>
<path d="M405 410h3zM405 410l3 1z"/>
<path d="M246 410h3zM246 410l3 1z"/>
<path d="M405 411h3zM405 411h3z"/>
<path d="M246 411h3zM246 411h3z"/>
<path d="M405 411h3zM405 411h2z"/>
<path d="M246 411h3zM246 411h2z"/>
<path d="M406 411h1zM406 411h1z"/>
<path d="M247 411h1zM247 411h1z"/>
<path d="M406 411h1zM406 411h1z"/>
<path d="M247 411h1zM247 411h1z"/>
</g>
<path d="M527 275v19M527 296v8" fill="none" stroke="#000" stroke-width=".6"/>
<text font-size="13.7" x="689" y="474">Τεχνικό Σχέδιο</text>
<g font-size="11.2">
<text x="326" y="12">Φ1</text>
<text x="519" y="12">Φ4</text>
<text x="9" y="15">ΠΟΛΥΓΡΑΜΜΙΚΟ ΣΧΕΔΙΟ ΦΩΤΙΣΜΟΥ</text>
<text x="233" y="12">Φ3</text>
<text x="423" y="12">Φ2</text>
<text x="670" y="21">ΥΠΟΜΝΗΜΑ ΣΥΜΒΟΛΩΝ</text>
<text x="671" y="56">Πολυγραμμικό Διάγραμμα</text>
<text x="267" y="116">Δ1 (Φ1)</text>
<text x="559" y="115">Δ2 (Φ1)</text>
<text x="259" y="169">Δ3 (Φ3)</text>
<text x="550" y="168">Δ4 (Φ2, Φ4)</text>
<text x="230" y="222">Φ3</text>
<text x="327" y="220">Φ1</text>
<text x="423" y="221">Φ2</text>
<text x="6" y="225">ΜΟΝΟΓΡΑΜΜΙΚΟ ΣΧΕΔΙΟ ΦΩΤΙΣΜΟΥ</text>
<text x="519" y="223">Φ4</text>
<text x="190" y="265">3</text>
<text x="229" y="267">3</text>
<text x="292" y="265">5</text>
<text x="384" y="264">6</text>
<text x="481" y="265">7</text>
<text x="135" y="281">3</text>
<text x="670" y="282">Μονογραμμικό Διάγραμμα</text>
<text x="530" y="291">3</text>
<text x="228" y="307">2</text>
<text x="519" y="309">3</text>
<text x="3" y="369">ΠΟΛΥΓΡΑΜΜΙΚΟ ΣΧΕΔΙΟ ΕΝΙΣΧΥΜΕΝΩΝ ΡΕΥΜΑΤΩΝ (ΠΡΙΖΩΝ)</text>
<text x="4" y="490">ΜΟΝΟΓΡΑΜΜΙΚΟ ΣΧΕΔΙΟ ΕΝΙΣΧΥΜΕΝΩΝ ΡΕΥΜΑΤΩΝ (ΠΡΙΖΩΝ)</text>
<text x="645" y="511">Πανεπιστήμιο Θεσσαλίας - ΗΜΜΗΥ</text>
</g>
<g font-size="9.8">
<text x="545" y="273">Δ2 (Φ1)</text>
<text x="253" y="285">Δ1 (Φ1)</text>
<text x="545" y="308">Δ4 (Φ2, Φ4)</text>
<text x="256" y="320">Δ3 (Φ3)</text>
</g>
<g font-size="7">
<text x="11" y="42">ΠΑΡΟΧΗ</text>
<text x="11" y="48">230V / 50Hz</text>
<text x="69" y="48">L</text>
<text x="11" y="55">3x1,5mm^2</text>
<text x="68" y="63">N</text>
<text x="65" y="76">PE</text>
<text x="676" y="86">Απλός</text>
<text x="778" y="91">Aκραίος Διακόπτης</text>
<text x="676" y="97">Διακόπτης</text>
<text x="788" y="104">Αλέ-Ρετούρ</text>
<text x="692" y="137">Φάση</text>
<text x="782" y="141">Διακόπτης</text>
<text x="692" y="149">Γείωση</text>
<text x="782" y="151">Κομμυτατέρ</text>
<text x="692" y="161">Φάση</text>
<text x="692" y="172">Ουδέτερο</text>
<text x="722" y="193">Φωτιστικό</text>
<text x="678" y="221">Κουτί</text>
<text x="782" y="220">Πρίζα Σούκο</text>
<text x="678" y="231">Διακλάδωσης</text>
<text x="782" y="230">Ενισχυμένη</text>
<text x="782" y="240">Τριπολική</text>
<text x="8" y="384">ΠΑΡΟΧΗ</text>
<text x="8" y="390">230V / 50Hz</text>
<text x="65" y="390">L</text>
<text x="8" y="397">3x1,5mm^2</text>
<text x="65" y="401">N</text>
<text x="63" y="411">PE</text>
<text x="784" y="427">Φωτιστικό</text>
<text x="632" y="548">Θέμα:</text>
<text x="656" y="548">Συνδεσμολογία Φωτισμού Και Ενισχυμένων Ρευματοδοτών</text>
<text x="635" y="570">Ονοματεπώνυμο: Σκαρπίδης Κωνσταντίνος</text>
<text x="635" y="583">A.Ε.Μ. :</text>
<text x="665" y="584">04592</text>
<text x="750" y="584">Αριθμός Σχεδίου: 02</text>
</g>
<text font-size="6.9" x="673" y="533">Εργασία 2 - Ηλεκτρολογικού Σχεδίου</text>
<g font-size="6.7">
<text x="777" y="324">Κομμυτατέρ</text>
<text x="643" y="330">Ακραίος Διακόπτης</text>
<text x="777" y="331">Διακόπτης</text>
<text x="643" y="338">Αλέ-Ρετούρ</text>
<text x="788" y="377">Αγωγός</text>
<text x="641" y="383">Απλός</text>
<text x="641" y="391">Διακόπτης</text>
<text x="710" y="398">Ρευματοδότης</text>
<text x="710" y="405">Σούκο</text>
</g>
<g font-size="6.4">
<text x="707" y="422">Κουτιά</text>
<text x="707" y="429">Διακλάδωσης</text>
<text x="168" y="530">3</text>
<text x="327" y="530">3</text>
<text x="74" y="552">3</text>
<text x="250" y="548">3</text>
<text x="409" y="548">3</text>
</g>
<text font-size="5.6" x="92" y="517">230V/50Hz, 3x2,5mm^2</text>
</svg>
